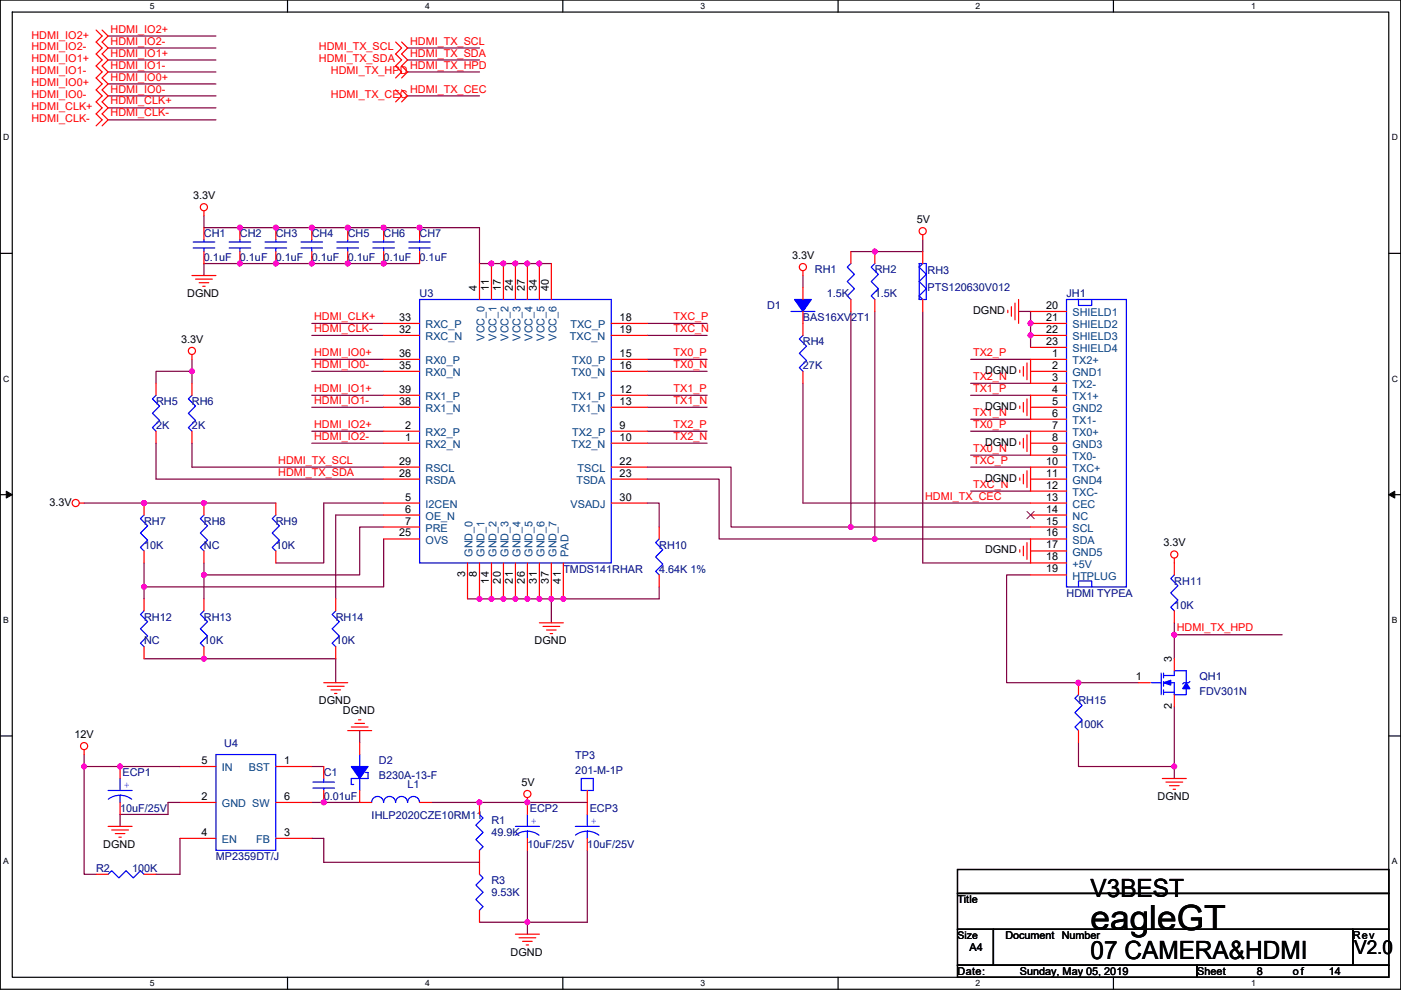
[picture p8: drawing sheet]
<svg xmlns="http://www.w3.org/2000/svg" width="297mm" height="210mm" viewBox="0 0 297 210" stroke-linecap="round" stroke-linejoin="round" font-family="sans-serif">
<path d="M.1 0h296.9v209.8h-296.9zM2.6 2.6h291.8v204.7h-291.8z" fill="none" stroke="#000" stroke-width=".25"/>
<g fill="#fff">
<path d="M31.8 .3h1v2h-1z"/>
<path d="M31.8 207.5h1v2.1h-1z"/>
</g>
<path d="M61 0v2.6M61 207.3v2.5" fill="none" stroke="#000" stroke-width=".25"/>
<g fill="#fff">
<path d="M90.1 .3h1v2h-1z"/>
<path d="M90.1 207.5h1v2.1h-1z"/>
</g>
<path d="M119.3 0v2.6M119.3 207.3v2.5" fill="none" stroke="#000" stroke-width=".25"/>
<g fill="#fff">
<path d="M148.5 .3h1v2h-1z"/>
<path d="M148.5 207.5h1v2.1h-1z"/>
</g>
<path d="M177.7 0v2.6M177.7 207.3v2.5" fill="none" stroke="#000" stroke-width=".25"/>
<g fill="#fff">
<path d="M206.9 .3h1v2h-1z"/>
<path d="M206.9 207.5h1v2.1h-1z"/>
</g>
<path d="M236.1 0v2.6M236.1 207.3v2.5" fill="none" stroke="#000" stroke-width=".25"/>
<g fill="#fff">
<path d="M265.2 .3h1v2h-1z"/>
<path d="M265.2 207.5h1v2.1h-1z"/>
<path d="M.7 28.2h1.3v2h-1.3z"/>
<path d="M295.1 28.2h1.3v2h-1.3z"/>
<path d="M.7 79.3h1.3v2.1h-1.3z"/>
<path d="M295.1 79.3h1.3v2.1h-1.3z"/>
</g>
<path d="M.1 53.7h2.5M294.4 53.7h2.6" fill="none" stroke="#000" stroke-width=".25"/>
<g fill="#fff">
<path d="M.7 130.5h1.2v2h-1.2z"/>
<path d="M295.1 130.5h1.2v2h-1.2z"/>
</g>
<path d="M.1 104.9h2.5M294.4 104.9h2.6" fill="none" stroke="#000" stroke-width=".25"/>
<path d="M1.3 104.2l1.3 .7-1.3 .7zM294.4 104.9l1.3-.7v1.4z" fill="#000" stroke="#000" stroke-width=".21"/>
<g fill="#fff">
<path d="M.7 181.7h1.2v2h-1.2z"/>
<path d="M295.1 181.7h1.2v2h-1.2z"/>
</g>
<path d="M.1 156.1h2.5M294.4 156.1h2.6M203 184.4h91.4v5.1h-91.4zM203 189.5h91.4v7.6h-91.4zM203 197.1h7.6v7.6h-7.6zM210.6 197.1h76.2v7.6h-76.2zM286.8 197.1h7.6v7.6h-7.6zM203 204.7h50.8v2.6h-50.8zM253.8 204.7h40.6v2.6h-40.6z" fill="none" stroke="#000" stroke-width=".25"/>
<g fill="none" stroke="#800040" stroke-width=".25">
<path d="M22.9 7.6h22.9M22.9 10.2h22.9M22.9 12.7h22.9M22.9 15.3h22.9M22.9 17.8h22.9M86.4 15.3h15.3M86.4 12.7h15.3M86.4 10.2h15.3M22.9 20.3h22.9M22.9 22.9h22.9M22.9 25.4h22.9M86.4 20.3h15.3"/>
<path d="M43.2 45.7v2.6h58.5v7.6h15.2M89 55.9h-45.8v2.5M170.2 58.4v2.6M195.6 50.8v2.6h-15.2M40.7 76.2v2.6h-7.6v2.5M40.7 78.8v2.5M66.1 76.2h15.2M66.1 78.8h15.2M66.1 71.1h15.2M66.1 68.6h15.2M137.2 68.6h12.7M137.2 71.1h12.7"/>
<path d="M137.2 76.2h12.7M137.2 78.8h12.7M180.4 66.1v45.7M185.5 66.1v48.2M195.6 66.1v53.3h22.9M205.8 76.2h12.7M216 66.1h2.5v7.6M33.1 94v7.6h48.2M40.7 94v5.1h40.6M66.1 94h15.2M66.1 83.8h15.2M66.1 86.4h15.2"/>
<path d="M66.1 91.5h15.2M137.2 83.8h12.7M137.2 86.4h12.7M137.2 91.5h12.7M137.2 94h12.7M137.2 99.1h17.8v12.7h25.4M170.2 81.3v25.4h48.3M205.8 99.1h12.7M205.8 91.5h12.7M205.8 96.5h12.7M205.8 83.8h12.7M205.8 88.9h12.7"/>
<path d="M205.8 81.3h12.7M17.8 106.7h40.7M30.5 119.4v5.1M43.2 119.4v2.5M81.3 106.7h-12.7v12.7h-10.1M81.3 109.2h-10.1v17.8M81.3 111.8h-5v10.1h-33.1M81.3 114.3v10.2h-50.8M137.2 101.6h15.3v12.7h33M137.2 106.7h2.6v5.1M180.4 111.8h38.1M185.5 114.3h33"/>
<path d="M205.8 104.2h12.7M30.5 139.7h40.7v5.1M30.5 124.5v2.5M43.2 121.9v5.1M99.1 127h17.8M116.9 127v5.1M139.8 124.5v2.5h-22.9M218.5 121.9h-5.1v22.9h28M249 134.6h22.8M249 132.1v7.6M76.3 155v2.5M249 149.9v12.7h-20.3v-5.1"/>
<path d="M17.8 160v2.6h20.4M17.8 162.6v22.8h2.6M38.2 170.2h-2.6v2.5h-10.1v2.6M38.2 177.8v7.6h-5.1M66.1 177.8h2.5v5.1h33.1M66.1 170.2h10.2M66.1 162.6h2.5M91.5 170.2h33M249 162.6v2.5M101.7 195.6h10.1M111.8 180.4v15.2M111.8 195.6v2.5"/>
<path d="M124.5 180.4v15.2h-12.7"/>
</g>
<g fill="#f0f" stroke="#f0f" stroke-width=".25">
<circle cx="218.5" cy="68.6" r=".5"/>
<circle cx="218.5" cy="71.1" r=".5"/>
<circle cx="111.8" cy="195.6" r=".5"/>
<circle cx="111.8" cy="170.2" r=".5"/>
<circle cx="17.8" cy="162.6" r=".5"/>
<circle cx="68.6" cy="170.2" r=".5"/>
<circle cx="25.4" cy="162.6" r=".5"/>
<circle cx="101.6" cy="170.2" r=".5"/>
<circle cx="101.6" cy="127" r=".5"/>
<circle cx="104.2" cy="127" r=".5"/>
<circle cx="106.7" cy="127" r=".5"/>
<circle cx="109.3" cy="127" r=".5"/>
<circle cx="111.8" cy="127" r=".5"/>
<circle cx="114.3" cy="127" r=".5"/>
<circle cx="116.9" cy="127" r=".5"/>
<circle cx="119.4" cy="127" r=".5"/>
<circle cx="50.8" cy="55.9" r=".5"/>
<circle cx="104.2" cy="55.9" r=".5"/>
<circle cx="106.7" cy="55.9" r=".5"/>
<circle cx="109.3" cy="55.9" r=".5"/>
<circle cx="111.8" cy="55.9" r=".5"/>
<circle cx="114.3" cy="55.9" r=".5"/>
<circle cx="180.4" cy="111.8" r=".5"/>
<circle cx="185.5" cy="114.3" r=".5"/>
<circle cx="30.5" cy="106.7" r=".5"/>
<circle cx="43.2" cy="106.7" r=".5"/>
<circle cx="43.2" cy="121.9" r=".5"/>
<circle cx="43.2" cy="139.7" r=".5"/>
<circle cx="30.5" cy="124.5" r=".5"/>
<circle cx="40.7" cy="78.7" r=".5"/>
<circle cx="249" cy="134.6" r=".5"/>
<circle cx="228.6" cy="144.8" r=".5"/>
<circle cx="249" cy="162.6" r=".5"/>
<circle cx="185.5" cy="53.3" r=".5"/>
<circle cx="50.8" cy="48.3" r=".5"/>
<circle cx="58.5" cy="55.9" r=".5"/>
<circle cx="66.1" cy="55.9" r=".5"/>
<circle cx="58.5" cy="48.3" r=".5"/>
<circle cx="66.1" cy="48.3" r=".5"/>
<circle cx="73.7" cy="55.9" r=".5"/>
<circle cx="81.3" cy="55.9" r=".5"/>
<circle cx="73.7" cy="48.3" r=".5"/>
<circle cx="81.3" cy="48.3" r=".5"/>
<circle cx="88.9" cy="48.3" r=".5"/>
</g>
<g fill="none" stroke="#f00" stroke-width=".25">
<path d="M20.4 6.4l1.3 1.2-1.3 1.3 1.3 1.3-1.3 1.3 1.3 1.2-1.3 1.3 1.3 1.3-1.3 1.2 1.3 1.3-1.3 1.3 1.3 1.2-1.3 1.3 1.3 1.3-1.3 1.3 1.3 1.2-1.3 1.3M21.7 6.4l1.2 1.2-1.2 1.3 1.2 1.3-1.2 1.3 1.2 1.2-1.2 1.3 1.2 1.3-1.2 1.2 1.2 1.3-1.2 1.3 1.2 1.2-1.2 1.3 1.2 1.3-1.2 1.3 1.2 1.2-1.2 1.3M83.9 8.9l1.3 1.3-1.3 1.3 1.3 1.2-1.3 1.3 1.3 1.3-1.3 1.2M83.9 19.1l1.3 1.2-1.3 1.3M85.2 8.9l1.2 1.3-1.2 1.3 1.2 1.2-1.2 1.3 1.2 1.3-1.2 1.2M85.2 19.1l1.2 1.2-1.2 1.3M40.7 58.4h5.1M41.5 59.2h3.5M42.2 60h2.1M43.2 44.7v1M43.2 48.3v2.5M43.2 53.4v2.5"/>
<path d="M50.9 48.3v2.5M50.9 53.4v2.5M58.5 48.3v2.5M58.5 53.4v2.5M66.1 48.3v2.5M66.1 53.4v2.5M73.7 48.3v2.5M73.7 53.4v2.5M81.3 48.3v2.5M81.3 53.4v2.5M89 48.3v2.5M89 53.4v2.5"/>
<path d="M101.7 55.9v7.6M104.2 55.9v7.6M106.7 55.9v7.6M109.3 55.9v7.6M111.8 55.9v7.6M114.4 55.9v7.6M116.9 55.9v7.6M170.2 57.4v1M180.4 53.4v2.5M185.5 53.4v2.5M195.6 49.8v1M195.6 53.4v2.5"/>
<path d="M40.7 75.2v1M43 60.7h.5M81.3 68.6h7.7M81.3 71.1h7.7M81.3 76.2h7.7M81.3 78.8h7.7M129.6 76.2h7.6M129.6 78.8h7.6M129.6 68.6h7.6M129.6 71.1h7.6M170.2 78.8v2.5M170.2 66.1v5"/>
<path d="M170.2 61v2.5M180.4 63.5v2.6M185.5 63.5v2.6M195.6 63.5v2.6M213.7 65.8v.5M214.4 65v2.1M215.2 64.3v3.5M216 63.5v5.1M216.2 78.5v.5M217 77.7v2.1M217.7 77v3.5M218.5 66.1h7.6"/>
<path d="M218.5 68.6h7.6M218.5 71.1h7.6M218.5 73.7h7.6M218.5 78.8h7.6M226.1 76.2h-7.6v5.1h7.6M33.1 91.5v2.5M33.1 81.3v2.5M40.7 91.5v2.5M40.7 81.3v2.5M81.3 83.8h7.7M81.3 86.4h7.7M81.3 91.5h7.7"/>
<path d="M81.3 94h7.7M81.3 99.1h7.7M129.6 99.1h7.6M129.6 94h7.6M129.6 91.5h7.6M129.6 83.8h7.6M129.6 86.4h7.6M216.2 86.1v.5M216.2 93.7v.6M217 85.4v2M217 93v2M217.7 84.6v3.6"/>
<path d="M217.7 92.2v3.6M217.7 99.8v3.6M218.5 86.4h7.6M218.5 94h7.6M226.1 83.8h-7.6v5.1h7.6M226.1 91.5h-7.6v5h7.6M226.1 99.1h-7.6v5.1h7.6M16.8 106.7h1M30.5 116.9v2.5M30.5 106.7v2.5M43.2 116.9v2.5M43.2 106.7v2.5"/>
<path d="M58.5 116.9v2.5M58.5 106.7v2.5M81.3 101.6h7.7M81.3 106.7h7.7M81.3 109.2h7.7M81.3 111.8h7.7M81.3 114.3h7.7M99.1 119.4v7.6M101.7 119.4v7.6M104.2 119.4v7.6M106.7 119.4v7.6M109.3 119.4v7.6"/>
<path d="M111.8 119.4v7.6M114.4 119.4v7.6M116.9 119.4v7.6M119.4 119.4v7.6M129.6 106.7h7.6M129.6 101.6h7.6M139.8 111.8v2.5M216.2 101.4v.5M216.2 116.6v.5M217 100.6v2M217 115.8v2.1M217.7 115.1v3.5"/>
<path d="M218.5 101.6h7.6M218.5 106.7h7.6M218.5 109.2h7.6M218.5 111.8h7.6M218.5 116.9h7.6M226.1 114.3h-7.6v5.1h7.6M249 118.4v3.5M30.5 137.2v2.5M30.5 127v2.6M43.2 137.2v2.5M43.2 127v2.6M71.2 137.2v2.5"/>
<path d="M71.2 127v2.6M114.4 132.1h5M115.1 132.9h3.6M115.9 133.6h2M116.6 134.4h.6M139.8 121.9v2.6M218.5 121.9h7.6M249 129.6v2.5M249 139.7v2.6M17.8 159v1M68.6 144.8h5.1M69.4 145.6h3.6"/>
<path d="M70.2 146.3h2M70.9 147.1h.5M73.7 155h5.1M74.5 154.2h3.5M75.2 153.4h2.1M76 152.7h.5M76.3 157.5v2.5M228.7 155v2.5M228.7 144.8v2.5M241.4 144.8h2.5M249 147.3v2.6M22.9 175.3h5.1"/>
<path d="M23.7 176h3.5M24.4 176.8h2.1M25.2 177.6h.5M25.5 162.6v2.5M25.5 170.2v2.5M38.2 170.2h7.6M38.2 177.8h7.6M38.2 162.6h7.6M58.5 162.6h7.6M58.5 177.8h7.6M58.5 170.2h7.6M68.6 167.7v2.5"/>
<path d="M68.6 162.6v2.5M76.3 167.7v2.5h2.5M89 170.2h2.5M101.7 170.2v2.5M111.8 169.2v3.5M111.8 177.8v2.6M124.5 167.7v5M124.5 177.8v2.6M246.4 165.1h5.1M247.2 165.9h3.6M248 166.6h2M248.7 167.4h.5"/>
<path d="M20.4 185.4h2.5M30.5 185.4h2.6M101.7 180.4v5M101.7 193.1v2.5M109.3 198.1h5.1M110 198.9h3.6M110.8 199.7h2M111.6 200.4h.5"/>
<circle cx="43.2" cy="43.9" r=".76"/>
<circle cx="170.2" cy="56.6" r=".76"/>
<circle cx="195.6" cy="49" r=".76"/>
<circle cx="40.7" cy="74.4" r=".76"/>
<circle cx="16" cy="106.7" r=".76"/>
<circle cx="249" cy="117.6" r=".76"/>
<circle cx="17.8" cy="158.2" r=".76"/>
<circle cx="111.8" cy="168.4" r=".76"/>
</g>
<g fill="none" stroke="#00f" stroke-width=".25">
<path d="M41 52.6h4.5M41 51.3h4.5M43.2 50.8v.5M43.2 52.6v.8M48.6 52.6h4.5M48.6 51.3h4.5M50.9 50.8v.5M50.9 52.6v.8M56.2 52.6h4.6M56.2 51.3h4.6M58.5 50.8v.5M58.5 52.6v.8"/>
<path d="M63.8 52.6h4.6M63.8 51.3h4.6M66.1 50.8v.5M66.1 52.6v.8M71.4 52.6h4.6M71.4 51.3h4.6M73.7 50.8v.5M73.7 52.6v.8M79.1 52.6h4.5M79.1 51.3h4.5M81.3 50.8v.5M81.3 52.6v.8"/>
<path d="M86.7 52.6h4.5M86.7 51.3h4.5M89 50.8v.5M89 52.6v.8M180.4 55.9l-.8 .8 1.6 1.5-1.6 1.5 1.6 1.5-1.6 1.6 .8 .7M185.5 55.9l-.8 .8 1.5 1.5-1.5 1.5 1.5 1.5-1.5 1.6 .8 .7M194.9 55.9h1.5v7.6h-1.5zM195.6 55.9l-.7 .8 1.5 1.5-1.5 1.5 1.5 1.5-1.5 1.6 .7 .7M89 63.5h40.6v55.9h-40.6zM167.7 66.1h5.1M170.2 71.1l-.7 .8 1.5 1.5-1.5 1.6 1.5 1.5-1.5 1.5 .7 .8M226.1 63.5h12.7v61h-12.7z"/>
<path d="M228.4 63.5h.3v1.3h2.8v-1.3M33.1 83.8l-.8 .8 1.5 1.5-1.5 1.6 1.5 1.5-1.5 1.5 .8 .8M40.7 83.8l-.8 .8 1.6 1.5-1.6 1.6 1.6 1.5-1.6 1.5 .8 .8M30.5 109.2l-.7 .8 1.5 1.5-1.5 1.6 1.5 1.5-1.5 1.5 .7 .8M43.2 109.2l-.7 .8 1.5 1.5-1.5 1.6 1.5 1.5-1.5 1.5 .7 .8M58.5 109.2l-.8 .8 1.5 1.5-1.5 1.6 1.5 1.5-1.5 1.5 .8 .8M139.8 114.3l-.8 .8 1.5 1.5-1.5 1.5 1.5 1.6-1.5 1.5 .8 .7M30.5 129.6l-.7 .7 1.5 1.5-1.5 1.6 1.5 1.5-1.5 1.5 .7 .8M43.2 129.6l-.7 .7 1.5 1.5-1.5 1.6 1.5 1.5-1.5 1.5 .7 .8M71.2 129.6l-.8 .7 1.5 1.5-1.5 1.6 1.5 1.5-1.5 1.5 .8 .8M228.7 124.5v-1.3h2.8v1.3M249 121.9l-.8 .8 1.5 1.5-1.5 1.6 1.5 1.5-1.5 1.5 .8 .8"/>
<path d="M228.7 147.3l-.8 .8 1.5 1.5-1.5 1.6 1.5 1.5-1.5 1.5 .8 .8M244.2 144.8h2M246.2 142.8v4.5M246.7 143.3h2.3v-1h2.5v2.5M246.7 144.8h2.3v2.5h2.5v-1.5M246.7 146.8h2.3M246.7 142.8v1M246.7 144.5v1.1M246.7 146.3v1M252.3 144.5l-.3 .3h-1l-.2 .3M22.9 167.7h5.1M23 169.5l1.4-.7 1.1-.1 1.5 .3 .9 .5"/>
<path d="M25.5 168.7v1.5M25.5 165.1v2.6M45.8 160h12.7v20.4h-12.7zM66.4 165.9h4.5M66.4 167.2h4.5M68.6 167.2v.5M68.6 165.1v.8M76.3 160v2.6M76.3 165.1v2.6M77.5 163.9h.5v1.2h-3.5v1.3h.5M78.8 170.2a1.26 1.26 0 0 1 1.3-1.3 1.26 1.26 0 0 1 1.2 1.3M81.3 170.2a1.26 1.26 0 0 1 1.3-1.3 1.26 1.26 0 0 1 1.3 1.3"/>
<path d="M83.9 170.2a1.26 1.26 0 0 1 1.2-1.3 1.26 1.26 0 0 1 1.3 1.3 1.27 1.27 0 0 1 1.3-1.3 1.27 1.27 0 0 1 1.2 1.3M101.7 172.7l.7 .8-1.5 1.5 1.5 1.6-1.5 1.5 1.5 1.5-.7 .8M109.3 175.3h5.1M109.3 177.1l1.5-.7 1-.1 1.6 .3 .9 .5M111.8 176.3v1.5M111.8 172.7v2.6M122 175.3h5.1M122 177.1l1.5-.7 1-.1 1.6 .3 .9 .5M123.3 165.1h2.5v2.6h-2.5zM124.5 176.3v1.5M124.5 172.7v2.6M22.9 185.4l.8-.7 1.5 1.5 1.5-1.5 1.6 1.5 1.5-1.5 .7 .7"/>
<path d="M101.7 185.4l.7 .8-1.5 1.5 1.5 1.6-1.5 1.5 1.5 1.5-.7 .8"/>
</g>
<g fill="#00f" stroke="#00f" stroke-width=".25">
<path d="M246.7 144.8l1.5-.5v1z"/>
<path d="M251.5 144.8l.8 1.3h-1.5z"/>
<path d="M74.5 162.6h3.5l-1.7 2.5z" fill-rule="evenodd"/>
<path d="M168.5 63.5h3.5l-1.8 2.6z" fill-rule="evenodd"/>
</g>
<path d="M217.7 108.5l1.6 1.5M219.3 108.5l-1.6 1.5" fill="none" stroke="#804000" stroke-width=".21"/>
<text font-size="7.4" x="231.2" y="197.2">eagleGT</text>
<g font-size="5.3">
<text x="231.2" y="190.2">V3BEST</text>
<text x="231.2" y="203.4">07 CAMERA&amp;HDMI</text>
</g>
<text font-size="4.1" x="287.1" y="202.3">V2.0</text>
<g font-size="2.3" fill="#f00">
<text x="6.7" y="8.2">HDMI_IO2+</text>
<text x="6.7" y="10.7">HDMI_IO2-</text>
<text x="23.4" y="6.9">HDMI_IO2+</text>
<text x="23.4" y="9.5">HDMI_IO2-</text>
<text x="67.6" y="10.7">HDMI_TX_SCL</text>
<text x="86.9" y="9.5">HDMI_TX_SCL</text>
<text x="6.7" y="13.3">HDMI_IO1+</text>
<text x="6.7" y="15.8">HDMI_IO1-</text>
<text x="23.4" y="12">HDMI_IO1+</text>
<text x="23.4" y="14.5">HDMI_IO1-</text>
<text x="23.4" y="17.1">HDMI_IO0+</text>
<text x="67.6" y="13.3">HDMI_TX_SDA</text>
<text x="70.2" y="15.8">HDMI_TX_HPD</text>
<text x="86.9" y="14.5">HDMI_TX_HPD</text>
<text x="86.9" y="12">HDMI_TX_SDA</text>
<text x="6.7" y="18.3">HDMI_IO0+</text>
<text x="6.7" y="20.9">HDMI_IO0-</text>
<text x="6.7" y="23.4">HDMI_CLK+</text>
<text x="23.4" y="19.6">HDMI_IO0-</text>
<text x="23.4" y="22.2">HDMI_CLK+</text>
<text x="70.2" y="20.9">HDMI_TX_CEC</text>
<text x="86.9" y="19.6">HDMI_TX_CEC</text>
<text x="6.7" y="26">HDMI_CLK-</text>
<text x="23.4" y="24.7">HDMI_CLK-</text>
<text x="66.6" y="70.4">HDMI_CLK-</text>
<text x="66.6" y="67.9">HDMI_CLK+</text>
<text x="142.8" y="67.9">TXC_P</text>
<text x="142.8" y="70.4">TXC_N</text>
<text x="66.6" y="75.5">HDMI_IO0+</text>
<text x="142.8" y="75.5">TX0_P</text>
<text x="206.3" y="75.5">TX2_P</text>
<text x="66.6" y="83.1">HDMI_IO1+</text>
<text x="66.6" y="78">HDMI_IO0-</text>
<text x="142.8" y="78">TX0_N</text>
<text x="142.8" y="83.1">TX1_P</text>
<text x="206.3" y="83.1">TX1_P</text>
<text x="206.3" y="80.6">TX2_N</text>
<text x="66.6" y="85.7">HDMI_IO1-</text>
<text x="142.8" y="85.7">TX1_N</text>
<text x="206.3" y="88.2">TX1_N</text>
<text x="66.6" y="93.3">HDMI_IO2-</text>
<text x="66.6" y="90.7">HDMI_IO2+</text>
<text x="142.8" y="90.7">TX2_P</text>
<text x="142.8" y="93.3">TX2_N</text>
<text x="206.3" y="90.7">TX0_P</text>
<text x="206.3" y="95.8">TX0_N</text>
<text x="59" y="98.4">HDMI_TX_SCL</text>
<text x="59" y="100.9">HDMI_TX_SDA</text>
<text x="206.3" y="98.4">TXC_P</text>
<text x="196.1" y="106">HDMI_TX_CEC</text>
<text x="206.3" y="103.4">TXC_N</text>
<text x="249.5" y="133.9">HDMI_TX_HPD</text>
</g>
<g font-size="2.3">
<text x="41" y="42.2">3.3V</text>
<text x="194.4" y="47.3">5V</text>
<text x="168" y="54.9">3.3V</text>
<text x="39.7" y="63">DGND</text>
<text x="101.1" y="61.7" transform="rotate(-90 101.1 61.7)">4</text>
<text x="103.7" y="61.7" transform="rotate(-90 103.7 61.7)">11</text>
<text x="106.2" y="61.7" transform="rotate(-90 106.2 61.7)">17</text>
<text x="108.8" y="61.7" transform="rotate(-90 108.8 61.7)">24</text>
<text x="111.3" y="61.7" transform="rotate(-90 111.3 61.7)">27</text>
<text x="113.8" y="61.7" transform="rotate(-90 113.8 61.7)">34</text>
<text x="116.4" y="61.7" transform="rotate(-90 116.4 61.7)">40</text>
<text x="221.8" y="65.5">20</text>
<text x="84.6" y="68.1">33</text>
<text x="84.6" y="70.6">32</text>
<text x="131.4" y="70.6">19</text>
<text x="131.4" y="68.1">18</text>
<text x="206.3" y="66.6">DGND</text>
<text x="221.8" y="68.1">21</text>
<text x="221.8" y="70.6">22</text>
<text x="38.4" y="72.7">3.3V</text>
<text x="84.6" y="75.7">36</text>
<text x="131.4" y="75.7">15</text>
<text x="221.8" y="73.2">23</text>
<text x="223.1" y="75.7">1</text>
<text x="84.6" y="78.2">35</text>
<text x="84.6" y="83.3">39</text>
<text x="131.4" y="83.3">12</text>
<text x="131.4" y="78.2">16</text>
<text x="208.8" y="79.3">DGND</text>
<text x="223.1" y="78.2">2</text>
<text x="223.1" y="80.8">3</text>
<text x="223.1" y="83.3">4</text>
<text x="84.6" y="85.9">38</text>
<text x="131.4" y="85.9">13</text>
<text x="208.8" y="86.9">DGND</text>
<text x="223.1" y="85.9">5</text>
<text x="223.1" y="88.4">6</text>
<text x="85.9" y="90.9">2</text>
<text x="85.9" y="93.5">1</text>
<text x="131.4" y="90.9">9</text>
<text x="131.4" y="93.5">10</text>
<text x="208.8" y="94.5">DGND</text>
<text x="223.1" y="90.9">7</text>
<text x="223.1" y="93.5">8</text>
<text x="84.6" y="98.6">29</text>
<text x="84.6" y="101.1">28</text>
<text x="131.4" y="101.1">23</text>
<text x="131.4" y="98.6">22</text>
<text x="221.8" y="98.6">10</text>
<text x="221.8" y="101.1">11</text>
<text x="223.1" y="96">9</text>
<text x="10.5" y="107.2">3.3V</text>
<text x="85.9" y="106.2">5</text>
<text x="131.4" y="106.2">30</text>
<text x="208.8" y="102.2">DGND</text>
<text x="221.8" y="103.6">12</text>
<text x="221.8" y="106.2">13</text>
<text x="84.6" y="113.8">25</text>
<text x="85.9" y="108.7">6</text>
<text x="85.9" y="111.3">7</text>
<text x="221.8" y="108.7">14</text>
<text x="221.8" y="111.3">15</text>
<text x="221.8" y="113.8">16</text>
<text x="208.8" y="117.4">DGND</text>
<text x="221.8" y="116.3">17</text>
<text x="221.8" y="118.9">18</text>
<text x="246.7" y="115.9">3.3V</text>
<text x="98.6" y="122.5" transform="rotate(-90 98.6 122.5)">3</text>
<text x="101.1" y="122.5" transform="rotate(-90 101.1 122.5)">8</text>
<text x="103.7" y="123.8" transform="rotate(-90 103.7 123.8)">14</text>
<text x="106.2" y="123.8" transform="rotate(-90 106.2 123.8)">20</text>
<text x="108.8" y="123.8" transform="rotate(-90 108.8 123.8)">21</text>
<text x="111.3" y="123.8" transform="rotate(-90 111.3 123.8)">26</text>
<text x="113.8" y="123.8" transform="rotate(-90 113.8 123.8)">31</text>
<text x="116.4" y="123.8" transform="rotate(-90 116.4 123.8)">37</text>
<text x="118.9" y="123.8" transform="rotate(-90 118.9 123.8)">41</text>
<text x="221.8" y="121.4">19</text>
<text x="113.3" y="136.7">DGND</text>
<text x="248.5" y="140.5" transform="rotate(-90 248.5 140.5)">3</text>
<text x="67.6" y="149.4">DGND</text>
<text x="240.9" y="144.3">1</text>
<text x="72.7" y="151.4">DGND</text>
<text x="248.5" y="150.4" transform="rotate(-90 248.5 150.4)">2</text>
<text x="15.8" y="156.5">12V</text>
<text x="42.7" y="162.1">5</text>
<text x="60.3" y="162.1">1</text>
<text x="110.6" y="166.7">5V</text>
<text x="42.7" y="169.7">2</text>
<text x="60.3" y="169.7">6</text>
<text x="245.4" y="169.7">DGND</text>
<text x="21.9" y="179.9">DGND</text>
<text x="42.7" y="177.3">4</text>
<text x="60.3" y="177.3">3</text>
<text x="203" y="191.6">Title</text>
<text x="108.3" y="202.7">DGND</text>
<text x="205.5" y="201.7">A4</text>
<text x="213.2" y="199.2">Document Number</text>
<text x="286.8" y="199.2">Rev</text>
<text x="203" y="206.8">Date:</text>
<text x="216.2" y="206.8">Sunday, May 05, 2019</text>
<text x="253.8" y="206.8">Sheet</text>
<text x="266.5" y="206.8">8</text>
<text x="274.1" y="206.8">of</text>
<text x="281.7" y="206.8">14</text>
</g>
<g font-size="2.3" fill="#000080">
<text x="43.2" y="50.3">CH1</text>
<text x="50.9" y="50.3">CH2</text>
<text x="58.5" y="50.3">CH3</text>
<text x="66.1" y="50.3">CH4</text>
<text x="73.7" y="50.3">CH5</text>
<text x="81.3" y="50.3">CH6</text>
<text x="89" y="50.3">CH7</text>
<text x="43.2" y="55.4">0.1uF</text>
<text x="50.9" y="55.4">0.1uF</text>
<text x="58.5" y="55.4">0.1uF</text>
<text x="66.1" y="55.4">0.1uF</text>
<text x="73.7" y="55.4">0.1uF</text>
<text x="81.3" y="55.4">0.1uF</text>
<text x="89" y="55.4">0.1uF</text>
<text x="172.8" y="58">RH1</text>
<text x="185.5" y="58">RH2</text>
<text x="196.7" y="58.2">RH3</text>
<text x="89" y="63">U3</text>
<text x="162.6" y="65.6">D1</text>
<text x="175.3" y="63">1.5K</text>
<text x="185.5" y="63">1.5K</text>
<text x="196.7" y="61.8">PTS120630V012</text>
<text x="226.1" y="63">JH1</text>
<text x="170.2" y="68.1">BAS16XV2T1</text>
<text x="170.2" y="73.2">RH4</text>
<text x="170.2" y="78.3">27K</text>
<text x="33.1" y="85.9">RH5</text>
<text x="40.7" y="85.9">RH6</text>
<text x="33.1" y="91">2K</text>
<text x="40.7" y="91">2K</text>
<text x="30.5" y="111.3">RH7</text>
<text x="43.2" y="111.3">RH8</text>
<text x="58.5" y="111.3">RH9</text>
<text x="30.5" y="116.4">10K</text>
<text x="43.2" y="116.4">NC</text>
<text x="58.5" y="116.4">10K</text>
<text x="139.8" y="116.4">RH10</text>
<text x="119.4" y="121.5">TMDS141RHAR</text>
<text x="139.8" y="121.5">4.64K 1%</text>
<text x="249" y="124">RH11</text>
<text x="30.5" y="131.6">RH12</text>
<text x="43.2" y="131.6">RH13</text>
<text x="71.2" y="131.6">RH14</text>
<text x="226.1" y="126.5">HDMI TYPEA</text>
<text x="249" y="129.1">10K</text>
<text x="30.5" y="136.7">NC</text>
<text x="43.2" y="136.7">10K</text>
<text x="71.2" y="136.7">10K</text>
<text x="228.7" y="149.4">RH15</text>
<text x="254.3" y="144.3">QH1</text>
<text x="254.3" y="147.4">FDV301N</text>
<text x="228.7" y="154.5">100K</text>
<text x="47.6" y="158.5">U4</text>
<text x="122" y="161.1">TP3</text>
<text x="26" y="164.6">ECP1</text>
<text x="68.6" y="164.6">C1</text>
<text x="80.3" y="162.1">D2</text>
<text x="80.3" y="165.1">B230A-13-F</text>
<text x="86.4" y="167.2">L1</text>
<text x="122" y="164.1">201-M-1P</text>
<text x="25.5" y="172.3">10uF/25V</text>
<text x="68.6" y="169.7">0.01uF</text>
<text x="78.8" y="173.8">IHLP2020CZE10RM11</text>
<text x="112.3" y="172.3">ECP2</text>
<text x="125" y="172.3">ECP3</text>
<text x="104.2" y="174.8">R1</text>
<text x="104.2" y="177.3">49.9K</text>
<text x="111.8" y="179.9">10uF/25V</text>
<text x="124.5" y="179.9">10uF/25V</text>
<text x="20.4" y="185">R2</text>
<text x="28" y="185">100K</text>
<text x="45.8" y="182.4">MP2359DT/J</text>
<text x="104.2" y="187.5">R3</text>
<text x="104.2" y="190">9.53K</text>
</g>
<g font-size="2.3" fill="#004080">
<text x="90.2" y="69.6">RXC_P</text>
<text x="120.9" y="69.6">TXC_P</text>
<text x="227.4" y="67.1">SHIELD1</text>
<text x="227.4" y="69.6">SHIELD2</text>
<text x="90.2" y="72.2">RXC_N</text>
<text x="90.2" y="77.3">RX0_P</text>
<text x="102.7" y="72.3" transform="rotate(-90 102.7 72.3)">VCC_0</text>
<text x="105.3" y="72.3" transform="rotate(-90 105.3 72.3)">VCC_1</text>
<text x="107.8" y="72.3" transform="rotate(-90 107.8 72.3)">VCC_2</text>
<text x="110.3" y="72.3" transform="rotate(-90 110.3 72.3)">VCC_3</text>
<text x="112.9" y="72.3" transform="rotate(-90 112.9 72.3)">VCC_4</text>
<text x="115.4" y="72.3" transform="rotate(-90 115.4 72.3)">VCC_5</text>
<text x="118" y="72.3" transform="rotate(-90 118 72.3)">VCC_6</text>
<text x="120.8" y="72.2">TXC_N</text>
<text x="121.3" y="77.3">TX0_P</text>
<text x="227.4" y="72.2">SHIELD3</text>
<text x="227.4" y="74.7">SHIELD4</text>
<text x="227.4" y="77.3">TX2+</text>
<text x="90.2" y="79.8">RX0_N</text>
<text x="121.2" y="79.8">TX0_N</text>
<text x="227.4" y="79.8">GND1</text>
<text x="227.4" y="82.3">TX2-</text>
<text x="90.2" y="84.9">RX1_P</text>
<text x="90.2" y="87.4">RX1_N</text>
<text x="121.2" y="87.4">TX1_N</text>
<text x="121.3" y="84.9">TX1_P</text>
<text x="227.4" y="84.9">TX1+</text>
<text x="227.4" y="87.4">GND2</text>
<text x="227.4" y="90">TX1-</text>
<text x="90.2" y="92.5">RX2_P</text>
<text x="90.2" y="95">RX2_N</text>
<text x="121.2" y="95">TX2_N</text>
<text x="121.3" y="92.5">TX2_P</text>
<text x="227.4" y="92.5">TX0+</text>
<text x="227.4" y="95">GND3</text>
<text x="90.2" y="100.1">RSCL</text>
<text x="122.5" y="100.1">TSCL</text>
<text x="227.4" y="97.6">TX0-</text>
<text x="227.4" y="100.1">TXC+</text>
<text x="90.2" y="102.7">RSDA</text>
<text x="90.2" y="107.7">I2CEN</text>
<text x="121" y="107.7">VSADJ</text>
<text x="122.2" y="102.7">TSDA</text>
<text x="227.4" y="102.7">GND4</text>
<text x="227.4" y="105.2">TXC-</text>
<text x="227.4" y="107.7">CEC</text>
<text x="90.2" y="110.3">OE_N</text>
<text x="90.2" y="112.8">PRE</text>
<text x="227.4" y="110.3">NC</text>
<text x="227.4" y="112.8">SCL</text>
<text x="90.2" y="115.4">OVS</text>
<text x="100.2" y="118.1" transform="rotate(-90 100.2 118.1)">GND_0</text>
<text x="102.7" y="118.1" transform="rotate(-90 102.7 118.1)">GND_1</text>
<text x="105.3" y="118.1" transform="rotate(-90 105.3 118.1)">GND_2</text>
<text x="107.8" y="118.1" transform="rotate(-90 107.8 118.1)">GND_3</text>
<text x="110.3" y="118.1" transform="rotate(-90 110.3 118.1)">GND_4</text>
<text x="112.9" y="118.1" transform="rotate(-90 112.9 118.1)">GND_5</text>
<text x="115.4" y="118.1" transform="rotate(-90 115.4 118.1)">GND_6</text>
<text x="118" y="118.1" transform="rotate(-90 118 118.1)">GND_7</text>
<text x="120.5" y="118.1" transform="rotate(-90 120.5 118.1)">PAD</text>
<text x="227.4" y="115.4">SDA</text>
<text x="227.4" y="117.9">GND5</text>
<text x="227.4" y="120.4">+5V</text>
<text x="227.4" y="123">HTPLUG</text>
<text x="47.1" y="163.6">IN</text>
<text x="52.7" y="163.6">BST</text>
<text x="47.1" y="171.2">GND SW</text>
<text x="47.1" y="178.9">EN</text>
<text x="54.3" y="178.9">FB</text>
</g>
<text font-size="2.2" x="203" y="199.1">Size</text>
<g font-size="2.1" fill="#00f">
<text x="26.2" y="167.1">+</text>
<text x="112.6" y="174.7">+</text>
<text x="125.3" y="174.7">+</text>
</g>
<g font-size="1.8">
<text x="31.8" y="1.9">5</text>
<text x="90.1" y="1.9">4</text>
<text x="148.5" y="1.9">3</text>
<text x="206.9" y="1.9">2</text>
<text x="265.2" y="1.9">1</text>
<text x=".7" y="29.8">D</text>
<text x="295.1" y="29.8">D</text>
<text x=".7" y="81">C</text>
<text x="295.1" y="81">C</text>
<text x=".7" y="132.1">B</text>
<text x="295.1" y="132.1">B</text>
<text x=".7" y="183.3">A</text>
<text x="295.1" y="183.3">A</text>
<text x="31.8" y="209.2">5</text>
<text x="90.1" y="209.2">4</text>
<text x="148.5" y="209.2">3</text>
<text x="206.9" y="209.2">2</text>
<text x="265.2" y="209.2">1</text>
</g>
</svg>
